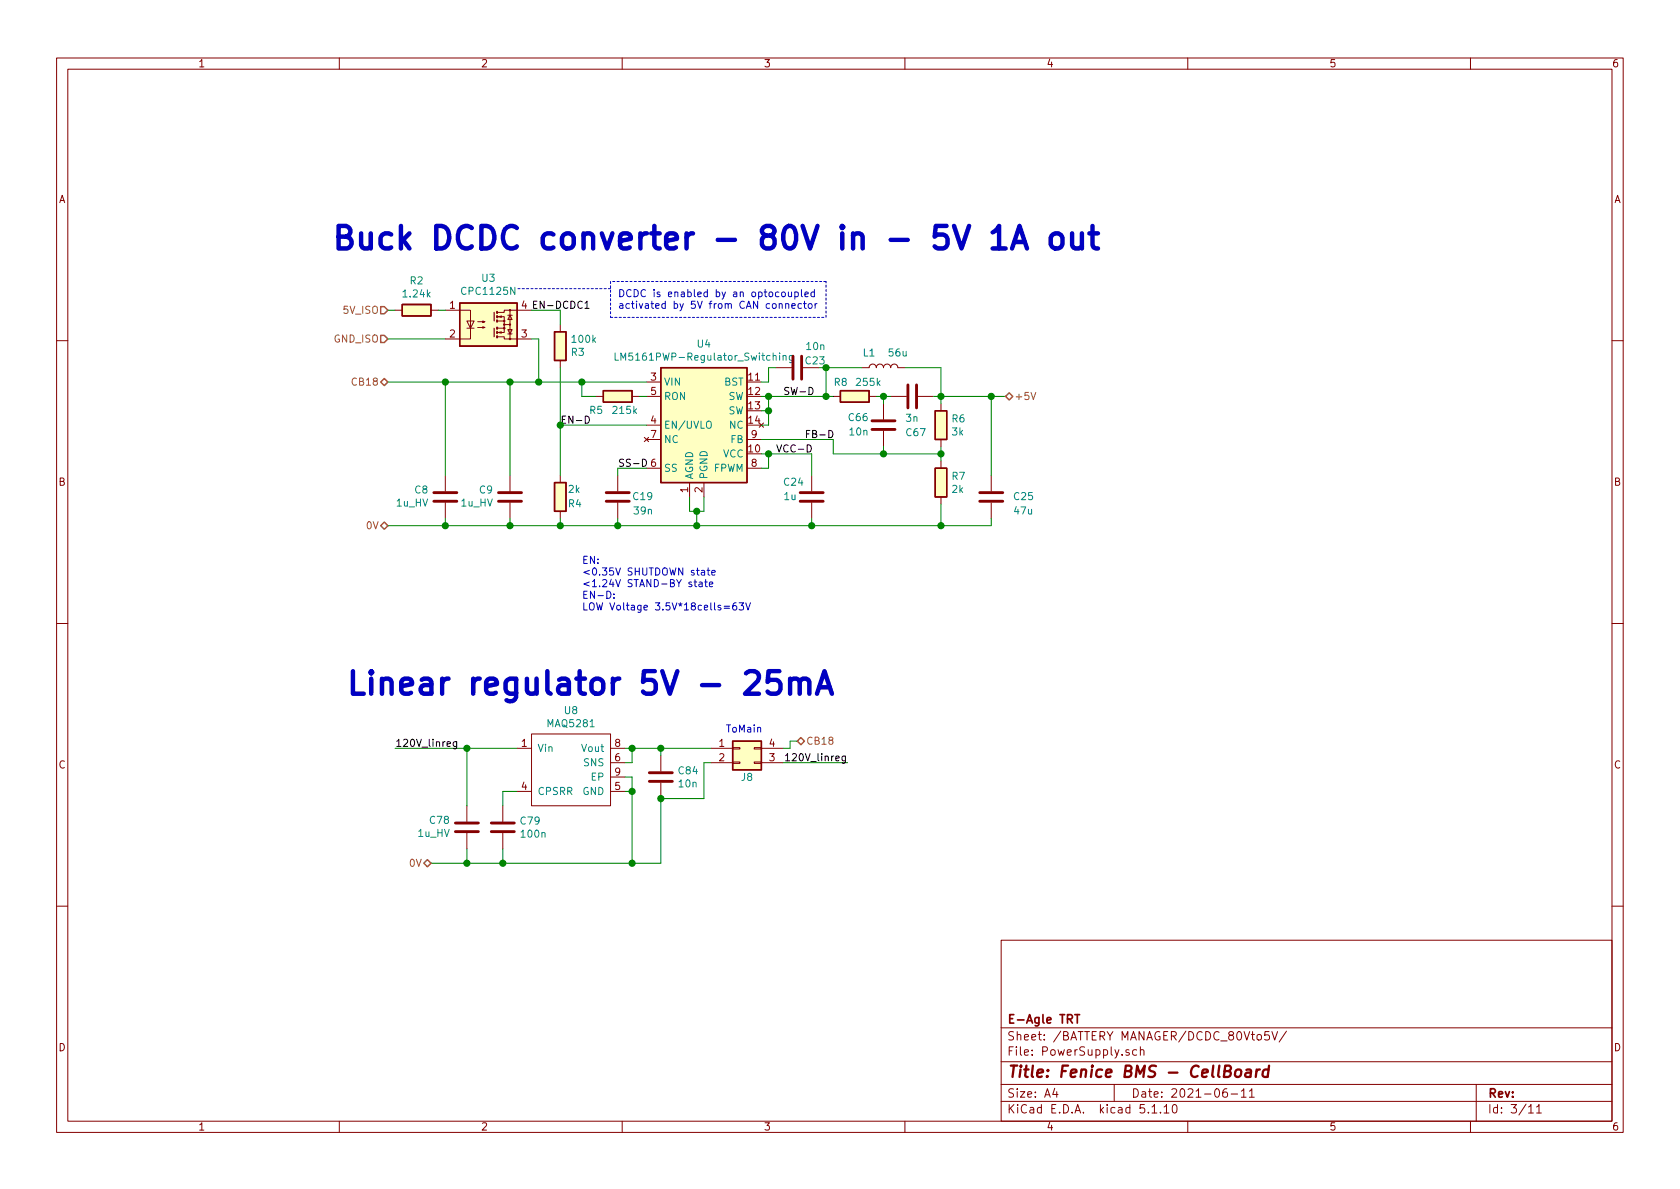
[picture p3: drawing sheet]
<svg xmlns="http://www.w3.org/2000/svg" width="297mm" height="210mm" viewBox="0 0 297 210" stroke-linecap="round" stroke-linejoin="round" font-family="sans-serif">
<g fill="none" stroke="#840000" stroke-width=".18">
<path d="M10 10.3h277v189.9h-277zM12 12.2h273v186.1h-273zM60 10.3v1.9M110 10.3v1.9M160 10.3v1.9M210 10.3v1.9M260 10.3v1.9M69.8 54.9h1.3M76.2 54.9h1.3M78.7 54.9h4.5v5h-4.5M82.5 56.8h1.3l-.6 1.2zM82.5 58h1.3"/>
<path d="M84.5 57.9h1.2l-.4 .1v-.2l.4 .1M84.5 56.9h1.2l-.4 .1v-.2l.4 .1M88 56h1.2v.8M88 59.6h1.2v.3h4.8M88 56.8h1.2v1.2h-1.2M88.1 58.8l.5-.1v.2zM88.1 56l.5-.1v.2zM89.2 58v.8h-1.2M89.2 57.4h1M89.8 58.3h.8l-.4 .7zM89.8 59h.8M89.8 55.7h.8"/>
<path d="M90.2 55.7l.4 .8h-.8zM90.2 54.9v5M94 54.9h-4.8v.3h-1.2M99.1 57.4v1.3M10 60.2h2M99.1 63.7v1.3M105.4 70.1h1.3M111.8 70.1h1.2M113.9 77.3l.8 .8M114.3 67.6h2.5M114.3 75.2h2.5M114.3 70.1h2.5"/>
<path d="M114.3 77.7h2.5M114.7 77.3l-.8 .8M132.1 77.7h2.5M134.2 74.8l.8 .8M135 74.8l-.8 .8M137.2 65h2.8M147.3 70.1h1.3M152.4 65h1.3a.63 .63 0 0 1 .6-.6 .63 .63 0 0 1 .6 .6 .63 .63 0 0 1 .7-.6 .63 .63 0 0 1 .6 .6 .63 .63 0 0 1 .6-.6 .63 .63 0 0 1 .7 .6 .63 .63 0 0 1 .6-.6 .63 .63 0 0 1 .6 .6h1.3M153.7 70.1h1.2M156.2 71.4v2.8M156.2 76.2v2.8M157.5 70.1h2.8"/>
<path d="M162.3 70.1h2.8M166.4 71.4v1.2M166.4 77.7v1.3M285 60.2h2M78.7 84.1v2.8M78.7 88.9v2.8M90.2 84.1v2.8M90.2 88.9v2.8M99.1 84.1v1.2M99.1 90.4v1.3M109.2 84.1v2.8M109.2 88.9v2.8"/>
<path d="M114.3 82.8h2.5M121.9 85.3v2.6M124.5 85.3v2.6M132.1 82.8h2.5M143.5 84.1v2.8M143.5 88.9v2.8M166.4 81.5v1.3M166.4 87.9v1.2M175.3 84.1v2.8M175.3 88.9v2.8M10 110.3h2M285 110.3h2"/>
<path d="M91.4 132.3h2.6M91.4 139.9h2.6M94 129.8h13.9v12.7h-13.9zM107.9 132.3h2.6M107.9 139.9h2.6M107.9 134.9h2.6M107.9 137.4h2.6M116.8 133.6v2.8M116.8 138.4v2.8M125.7 132.3h3.8M125.7 134.9h3.8M129.5 134.7h1.3v.3h-1.3z"/>
<path d="M129.5 132.2h1.3v.3h-1.3zM133.3 134.7h1.3v.3h-1.3zM133.3 132.2h1.3v.3h-1.3zM134.6 132.3h3.8M134.6 134.9h3.8M82.5 142.5v2.8M82.5 147.3v2.8M88.9 142.5v2.8M88.9 147.3v2.8M10 160.2h2M177 166.3h108v32h-108zM285 160.2h2"/>
<path d="M60 198.3v1.9M110 198.3v1.9M160 198.3v1.9M177 194.8h108M177 191.8h108M177 187.8h108M177 181.8h108M186.5 192.5l-.4 1h1M186.8 193v1M197 191.8v3M199.6 185.7l-.3-.1-.2 .2v.2l.5 .2v.3h-.5M201 185.7l-.4-.1-.3 .3v.6l.3 .1 .4-.1"/>
<path d="M201.6 185.7l.2-.1 .4 .1 .1 .9M201.6 185.1v1.5M203.7 195.8l.4-.5v1.5M203.7 196.8h.8M205.2 196.7v.1M205.8 195.8l.4-.5v1.5M205.8 196.8h.9M207.5 195.4l.2-.1a.94 .94 0 0 1 0 1.5h-.1a1 1 0 0 1-.1-1.4zM210 198.3v1.9M216.9 192.5a.62 .62 0 0 0-.7 .7l.1 .7 .2 .1 .5-.1v-.5l-.1-.2-.4-.1-.3 .3M217.7 193.5h1.1M219.5 193l.4-.5v1.5"/>
<path d="M219.5 194h.8M220.9 193l.4-.5v1.5M220.9 194h.9M224.4 182.4h-.7l-.1 .7 .2-.1 .5 .1 .2 .2-.1 .5-.2 .1-.6-.1M224.9 182.4l.5 1.5 .5-1.5M227.5 182.3l-1.3 2M260 198.3v1.9M261 191.8v6.5M270.3 195.8l.4-.5v1.5M270.3 196.8h.8M271.7 195.8l.4-.5v1.5M271.7 196.8h.8"/>
<circle cx="89.2" cy="57.4" r=".13"/>
<circle cx="89.2" cy="56.8" r=".13"/>
<circle cx="89.2" cy="58" r=".13"/>
<circle cx="90.2" cy="57.4" r=".13"/>
<circle cx="90.2" cy="59.9" r=".13"/>
<circle cx="90.2" cy="54.9" r=".13"/>
</g>
<path d="M218.5 189.3a.53 .53 0 0 1 .6-.2 .53 .53 0 0 1 .4 .4l-.1 .6a.56 .56 0 0 1-.5 .4 .56 .56 0 0 1-.6-.4zM220.4 189.2h.7v1.2M221.2 189.6l-.7 .1a.4 .4 0 0 0-.3 .3 .4 .4 0 0 0 .2 .4l.7-.1M222.2 189.1l-.2 1.3M222.8 189.1a.54 .54 0 0 0-.7 .4M224.3 189.2a.68 .68 0 0 0-1 .3l-.1 .6 .2 .2 .2 .1 .6-.1M224.4 188.4l-.3 2" fill="none" stroke="#840000" stroke-width=".41"/>
<path d="M190 179.4h.9M190.5 179.4v1.5" fill="none" stroke="#840000" stroke-width=".3"/>
<g fill="#ffffc2" stroke="#ffffc2" stroke-width=".18">
<path d="M116.8 65h15.3v20.3h-15.3z"/>
<path d="M98 58.7h2.1v5h-2.1z"/>
<path d="M98 85.3h2.1v5.1h-2.1z"/>
<path d="M165.4 72.6h2v5.1h-2z"/>
<path d="M165.4 82.8h2v5.1h-2z"/>
<path d="M148.6 69.1h5.1v2h-5.1z"/>
<path d="M106.7 69.1h5.1v2h-5.1z"/>
<path d="M129.5 131.1h5.1v5h-5.1z"/>
<path d="M81.3 53.6h10.1v7.6h-10.1z"/>
<path d="M71.1 53.8h5.1v2.1h-5.1z"/>
</g>
<path d="M71.1 53.8h5.1v2.1h-5.1zM81.3 53.6h10.1v7.6h-10.1zM98 58.7h2.1v5h-2.1zM106.7 69.1h5.1v2h-5.1zM116.8 65h15.3v20.3h-15.3zM148.6 69.1h5.1v2h-5.1zM165.4 72.6h2v5.1h-2zM98 85.3h2.1v5.1h-2.1zM165.4 82.8h2v5.1h-2zM129.5 131.1h5.1v5h-5.1z" fill="none" stroke="#840000" stroke-width=".25"/>
<path d="M108.8 62.4v1.3h.5M125 74.6a.45 .45 0 0 1 .7 0 .88 .88 0 0 1-.2 1.1h-.4a1.07 1.07 0 0 1-.1-1.1zM137.8 62.4v.2M138.5 63l.1-.1h.3l.1 .8M138.5 62.9v.8M140.1 62.9v1.1l-.2 .1h-.3M140.1 62.9h-.3l-.3 .2 .1 .5h.5" fill="none" stroke="#008484" stroke-width=".18"/>
<g fill="none" stroke="#840000" stroke-width=".51">
<path d="M140.2 63v4.1M141.7 63v4.1M154.2 74.4h4M154.2 75.9h4M160.5 68.1v4M162.1 68.1v4M76.7 87.1h4.1M76.7 88.6h4.1M88.1 87.1h4.1M88.1 88.6h4.1M107.2 87.1h4.1M107.2 88.6h4.1"/>
<path d="M141.5 87.1h4M141.5 88.6h4M173.2 87.1h4.1M173.2 88.6h4.1M114.8 138.2h4.1M114.8 136.6h4.1M80.5 147.1h4.1M80.5 145.5h4.1M86.9 147.1h4M86.9 145.5h4"/>
</g>
<path d="M87.4 55.2v1.6M87.4 58v1.6" fill="none" stroke="#840000" stroke-width=".2"/>
<path d="M87.9 59.4v.3M87.9 58.7v.2M87.9 56.6v.3M87.9 55.9v.2M87.9 55.1v.3M87.9 57.9v.3" fill="none" stroke="#840000" stroke-width=".36"/>
<path d="M107.9 51h-16.5M107.9 56.1h38.1M107.9 49.8v6.3M146 49.8h-38.1M146 56.1v-6.3" fill="none" stroke="#0000c2" stroke-width=".18" stroke-dasharray=".4 .4"/>
<g fill="none" stroke="#008400" stroke-width=".18">
<path d="M68.6 59.9h10.1M68.6 54.9h1.2M77.5 54.9h1.2M94 54.9h5.1v2.5M94 59.9h1.2v7.7M68.6 67.6h45.7M78.7 67.6v16.5M90.2 67.6v16.5M99.1 65v19.1M99.1 75.2h15.2M102.9 67.6v2.5h2.5M113 70.1h1.3"/>
<path d="M134.6 77.7h12.7v2.6h19.1M134.6 70.1h12.7M134.6 72.6h1.3M135.9 70.1v5.1h-1.3M137.2 65h-1.3v2.6h-1.3M152.4 65h-6.4v5.1M154.9 70.1h2.6M156.2 70.1v1.3M156.2 79v1.3M160 65h6.4v6.4M165.1 70.1h12.7M166.4 79v2.5"/>
<path d="M175.3 70.1v14M78.7 91.7v1.3M90.2 91.7v1.3M99.1 91.7v1.3M109.2 91.7v1.3M114.3 82.8h-5.1v1.3M121.9 87.9v2.5h2.6v-2.5M123.2 90.4v2.6M134.6 80.3h8.9v3.8M135.9 80.3v2.5h-1.3M143.5 91.7v1.3M166.4 89.1v3.9"/>
<path d="M175.3 91.7v1.3h-106.7M69.8 132.3h21.6M82.5 132.3v10.2M91.4 139.9h-2.5v2.6M110.5 132.3h15.2M110.5 137.4h1.3v15.2M110.5 139.9h1.3M111.8 132.3v2.6h-1.3M116.8 132.3v1.3M125.7 134.9h-1.2v6.3h-7.7v11.4h-40.6M138.4 134.9h11.5M141 131.1h-1.3v1.2h-1.3"/>
<path d="M82.5 150.1v2.5M88.9 150.1v2.5"/>
</g>
<path d="M67.3 54.2h.6l.7 .7-.7 .6h-.6zM67.3 59.3h.6l.7 .6-.7 .7h-.6zM67.3 67.6l.6-.7 .7 .7-.7 .6zM177.8 70.1l.6-.6 .7 .6-.7 .6zM67.3 93l.6-.7 .7 .7-.7 .6zM141 131.1l.6-.7 .6 .7-.6 .6zM74.9 152.6l.7-.6 .6 .6-.6 .7z" fill="none" stroke="#848400" stroke-width=".25"/>
<path d="M182.3 69.4l.4 1.3 .4-1.3" fill="none" stroke="#848400" stroke-width=".18"/>
<path d="M103.4 53.6l.4-.3v1.2M103.4 54.5h.7M103.5 73.6a.64 .64 0 0 1 .7 .6 .64 .64 0 0 1-.7 .6zM142.7 78.7a.64 .64 0 0 1 .8 .6 .64 .64 0 0 1-.8 .6zM143 68.5a.64 .64 0 0 1 .8 .6 .64 .64 0 0 1-.8 .7zM146.5 76.1a.64 .64 0 0 1 .8 .7 .64 .64 0 0 1-.8 .6zM113.6 81.2a.64 .64 0 0 1 .7 .6 .64 .64 0 0 1-.7 .7zM80.7 131.2v1l-.2 .2h-.3M80.7 131.2h-.3l-.3 .2 .2 .5h.4M138.9 133.6l.3-.3v1.2M138.9 134.5h.7" fill="none" stroke="#000" stroke-width=".18"/>
<g fill="none" stroke="#0000c2" stroke-width=".79">
<path d="M168.7 39.9l1.3 4 1.3-4M193.2 39.9v3.5l.2 .4 .7 .1M175.5 41.1l.4-.2 .8-1v4M175.5 43.9h2.3M178.9 43.9l1.4-4 1.3 4M179.3 42.8h1.9M186 41.7a1.09 1.09 0 0 1 1-.4 1.09 1.09 0 0 1 .9 .7v1.2a1.08 1.08 0 0 1-1.1 .8 1.08 1.08 0 0 1-1-.8v-1.2zM189.6 41.3v2.1a.98 .98 0 0 0 1.7 .2M191.3 41.3v2.6M192.6 41.3h1.5M131.9 119.1l.6-.4h.9a1.07 1.07 0 0 1 .6 1.7l-2.3 2.3h2.5M137.8 118.7h-1.9l-.2 1.9 .6-.4h.9l.4 .2 .4 .6v.9l-.2 .4-.6 .4h-.9l-.6-.4"/>
<path d="M139.7 120.4a.98 .98 0 0 1 1.7 .2v2.1M139.7 120v2.7M141.4 120.6l.2-.4 .4-.2h.5l.4 .2 .2 .4v2.1M144.4 122.7l1.4-4 1.3 4M144.8 121.5h1.9"/>
</g>
<g fill="none" stroke="#0000c2" stroke-width=".18">
<path d="M138.3 51.7l.3-.1 .3 .3-.2 .5-.3 .1-.1-.2zM138.9 53.8l.2-.1h.3l.1 .8M138.9 53.7v.8M139.4 51.6l.1 .8 .3 .1 .2-.2M140 51.6v.9M140 54.1l.6-.1-.1-.3h-.3l-.2 .2 .1 .6h.4M140.5 51.7l.4-.1 .2 .3-.1 .5h-.5M140.5 51.6v1.3M141.7 51.2v1.1l.2 .2M141.7 53.7h-.4l-.2 .2 .1 .6h.5M142.1 53.7h.4M142.2 53.3v1.1l.3 .1"/>
<path d="M142.3 52l.6-.1-.1-.2-.3-.1-.2 .2 .1 .6h.4M143 53.7h.3l.3 .2-.1 .6h-.3l-.3-.2zM144 51.7l-.4-.1-.2 .3 .1 .5h.5M144 51.2v1.3M144.1 53.7v.8M144.5 53.7l-.4 .2M108.6 105.7v.1M108.6 105v.2M122.7 102.9h.5M122.9 102.5v1.1l.3 .2M123.6 103h.5l.1 .8M124 100.9h.5l.1 .8"/>
<path d="M124.2 103.2l-.5 .1-.2 .1 .1 .3h.6M124.6 101.2h-.4l-.2 .2v.2h.6M124.6 102.9h.5M124.8 102.5v1.1l.3 .2M125 100.9h.5M125.2 100.4v1.1l.3 .2M125.4 103.3l.6-.1v-.2l-.4-.1-.2 .2 .1 .6h.5M125.9 101.3l.6-.1-.1-.3h-.4l-.1 .1v.6h.5M128 107.2h1M128 107.6h1M130.1 106.6l-.3 .1a.81 .81 0 0 0 0 1.2l.3-.1 .2-.5-.3-.2h-.2l-.3 .2M130.7 106.6h.8l-.4 .5 .3 .1v.6l-.5 .1-.2-.2"/>
<path d="M131.9 106.6l.4 1.3 .4-1.3"/>
</g>
<g fill="#008400" stroke="#008400" stroke-width=".25">
<circle cx="111.8" cy="132.3" r=".51"/>
<circle cx="135.9" cy="72.6" r=".51"/>
<circle cx="116.8" cy="141.2" r=".51"/>
<circle cx="135.9" cy="70.1" r=".51"/>
<circle cx="82.6" cy="132.3" r=".51"/>
<circle cx="146.1" cy="65" r=".51"/>
<circle cx="123.2" cy="93" r=".51"/>
<circle cx="123.2" cy="90.4" r=".51"/>
<circle cx="166.4" cy="80.3" r=".51"/>
<circle cx="102.9" cy="67.6" r=".51"/>
<circle cx="78.7" cy="67.6" r=".51"/>
<circle cx="78.7" cy="93" r=".51"/>
<circle cx="90.2" cy="67.6" r=".51"/>
<circle cx="90.2" cy="93" r=".51"/>
<circle cx="99.1" cy="93" r=".51"/>
<circle cx="109.2" cy="93" r=".51"/>
<circle cx="166.4" cy="70.1" r=".51"/>
<circle cx="166.4" cy="93" r=".51"/>
<circle cx="116.8" cy="132.3" r=".51"/>
<circle cx="146.1" cy="70.1" r=".51"/>
<circle cx="156.2" cy="70.1" r=".51"/>
<circle cx="156.2" cy="80.3" r=".51"/>
<circle cx="143.5" cy="93" r=".51"/>
<circle cx="135.9" cy="80.3" r=".51"/>
<circle cx="95.3" cy="67.6" r=".51"/>
<circle cx="99.1" cy="75.2" r=".51"/>
<circle cx="175.3" cy="70.1" r=".51"/>
<circle cx="82.6" cy="152.6" r=".51"/>
<circle cx="88.9" cy="152.6" r=".51"/>
<circle cx="111.8" cy="139.9" r=".51"/>
<circle cx="111.8" cy="152.6" r=".51"/>
</g>
<g font-size="5.6" fill="#0000c2">
<text x="58.4" y="44.1">Buck DCDC converter - 80V in - 5V 1A out</text>
<text x="61" y="122.9">Linear regulator 5V - 25mA</text>
</g>
<text font-size="2.8" fill="#840000" x="178" y="190.5">Title: Fenice BMS - CellBoard</text>
<g font-size="2.1" fill="#840000">
<text x="178" y="184">Sheet: /BATTERY MANAGER/DCDC_80Vto5V/</text>
<text x="178" y="181">E-Agle TRT</text>
<text x="178" y="186.7">File: PowerSupply.sch</text>
<text x="178" y="196.9">KiCad E.D.A. kicad 5.1.10</text>
<text x="178" y="194.1">Size: A4</text>
<text x="200" y="194.1">Date: 2021-06-11</text>
<text x="263" y="194.1">Rev:</text>
<text x="263" y="196.9">Id: 3/11</text>
</g>
<g font-size="1.8" fill="#840000">
<text x="35" y="11.9">1</text>
<text x="85" y="11.9">2</text>
<text x="135" y="11.9">3</text>
<text x="185" y="11.9">4</text>
<text x="235" y="11.9">5</text>
<text x="285" y="11.9">6</text>
<text x="10.4" y="35.9">A</text>
<text x="285.4" y="35.9">A</text>
<text x="79.5" y="54.6">1</text>
<text x="79.5" y="59.7">2</text>
<text x="92.2" y="59.7">3</text>
<text x="115.1" y="67.3">3</text>
<text x="115.1" y="69.8">5</text>
<text x="132.4" y="67.3">11</text>
<text x="132.4" y="69.8">12</text>
<text x="115.1" y="74.9">4</text>
<text x="115.1" y="77.5">7</text>
<text x="132.4" y="72.4">13</text>
<text x="132.4" y="74.9">14</text>
<text x="132.9" y="77.5">9</text>
<text x="115.1" y="82.5">6</text>
<text x="132.4" y="80">10</text>
<text x="132.9" y="82.5">8</text>
<text x="10.4" y="85.9">B</text>
<text x="121.7" y="87.1" transform="rotate(-90 121.7 87.1)">1</text>
<text x="124.2" y="87.1" transform="rotate(-90 124.2 87.1)">2</text>
<text x="285.4" y="85.9">B</text>
<text x="10.4" y="135.9">C</text>
<text x="92.2" y="132.1">1</text>
<text x="108.7" y="134.6">6</text>
<text x="108.7" y="132.1">8</text>
<text x="108.7" y="137.2">9</text>
<text x="127.2" y="132.1">1</text>
<text x="127.2" y="134.6">2</text>
<text x="136" y="134.6">3</text>
<text x="136" y="132.1">4</text>
<text x="285.4" y="135.9">C</text>
<text x="92.2" y="139.7">4</text>
<text x="108.7" y="139.7">5</text>
<text x="10.4" y="185.9">D</text>
<text x="285.4" y="185.9">D</text>
<text x="35" y="199.9">1</text>
<text x="85" y="199.9">2</text>
<text x="135" y="199.9">3</text>
<text x="185" y="199.9">4</text>
<text x="235" y="199.9">5</text>
<text x="285" y="199.9">6</text>
</g>
<g font-size="1.8" fill="#008484">
<text x="71.5" y="52.6">1.24k</text>
<text x="72.5" y="50.3">R2</text>
<text x="81.9" y="52.1">CPC1125N</text>
<text x="85.2" y="49.8">U3</text>
<text x="101" y="62.9">R3</text>
<text x="101.3" y="60.6">100k</text>
<text x="110.1" y="63.8">LM5161PWP-Regulator_Switching</text>
<text x="123.3" y="61.5">U4</text>
<text x="142.7" y="61.9">10n</text>
<text x="152.7" y="63">L1</text>
<text x="157.2" y="63">56u</text>
<text x="117.3" y="68.2">VIN</text>
<text x="117.3" y="70.7">RON</text>
<text x="128" y="68.2">BST</text>
<text x="128.7" y="70.7">SW</text>
<text x="147.5" y="68.2">R8</text>
<text x="151.6" y="68.2">255k</text>
<text x="104.3" y="73.2">R5</text>
<text x="108.5" y="73.2">215k</text>
<text x="117.3" y="75.8">EN/UVLO</text>
<text x="128.7" y="73.3">SW</text>
<text x="129" y="75.8">NC</text>
<text x="150.1" y="74.5">C66</text>
<text x="150.3" y="77">10n</text>
<text x="160.2" y="74.6">3n</text>
<text x="160.3" y="77.1">C67</text>
<text x="168.4" y="74.7">R6</text>
<text x="168.4" y="77">3k</text>
<text x="117.3" y="83.4">SS</text>
<text x="117.3" y="78.4">NC</text>
<text x="126.2" y="83.4">FPWM</text>
<text x="127.8" y="80.9">VCC</text>
<text x="129.2" y="78.4">FB</text>
<text x="70.1" y="89.6">1u_HV</text>
<text x="73.4" y="87.3">C8</text>
<text x="81.6" y="89.6">1u_HV</text>
<text x="84.8" y="87.3">C9</text>
<text x="100.5" y="89.7">R4</text>
<text x="100.6" y="87.2">2k</text>
<text x="112" y="88.4">C19</text>
<text x="122.6" y="84.8" transform="rotate(-90 122.6 84.8)">AGND</text>
<text x="125.1" y="84.8" transform="rotate(-90 125.1 84.8)">PGND</text>
<text x="138.7" y="85.9">C24</text>
<text x="138.7" y="88.4">1u</text>
<text x="168.4" y="84.9">R7</text>
<text x="168.4" y="87.2">2k</text>
<text x="179.3" y="88.4">C25</text>
<text x="112.2" y="91">39n</text>
<text x="179.4" y="91">47u</text>
<text x="97" y="128.6">MAQ5281</text>
<text x="99.8" y="126.3">U8</text>
<text x="95" y="133">Vin</text>
<text x="103" y="133">Vout</text>
<text x="103.3" y="135.5">SNS</text>
<text x="120" y="136.9">C84</text>
<text x="95" y="140.6">CPSRR</text>
<text x="103" y="140.6">GND</text>
<text x="104.6" y="138">EP</text>
<text x="120.1" y="139.2">10n</text>
<text x="131.1" y="138.1">J8</text>
<text x="73.9" y="148">1u_HV</text>
<text x="76.1" y="145.7">C78</text>
<text x="92.1" y="145.8">C79</text>
<text x="92.3" y="148.1">100n</text>
</g>
<g font-size="1.8" fill="#0000c2">
<text x="109.2" y="52.5">DCDC is enabled by an optocoupled</text>
<text x="109.2" y="54.6">activated by 5V from CAN connector</text>
<text x="102.9" y="99.7">EN:</text>
<text x="102.9" y="101.8">&lt;0.35V SHUTDOWN state</text>
<text x="102.9" y="103.8">&lt;1.24V STAND-BY state</text>
<text x="102.9" y="105.9">EN-D:</text>
<text x="102.9" y="107.9">LOW Voltage 3.5V*18cells=63V</text>
<text x="128.3" y="129.5">ToMain</text>
</g>
<g font-size="1.8" fill="#848400">
<text x="60.9" y="55.5">5V_ISO</text>
<text x="59.1" y="60.6">GND_ISO</text>
<text x="62.5" y="68.2">CB18</text>
<text x="179.3" y="70.7">+5V</text>
<text x="64.9" y="93.6">0V</text>
<text x="142.5" y="131.7">CB18</text>
<text x="72.5" y="153.3">0V</text>
</g>
<g font-size="1.8">
<text x="92.2" y="54.6">4 EN-DCDC1</text>
<text x="138.4" y="69.8">SW-D</text>
<text x="99.1" y="74.9">EN-D</text>
<text x="142.2" y="77.5">FB-D</text>
<text x="109.2" y="82.5">SS-D</text>
<text x="137.2" y="80">VCC-D</text>
<text x="69.8" y="132.1">120V_linreg</text>
<text x="139.9" y="134.6">120V_linreg</text>
</g>
<text font-size="1.8" fill="#008400" x="142.5" y="64.4">C23</text>
</svg>
